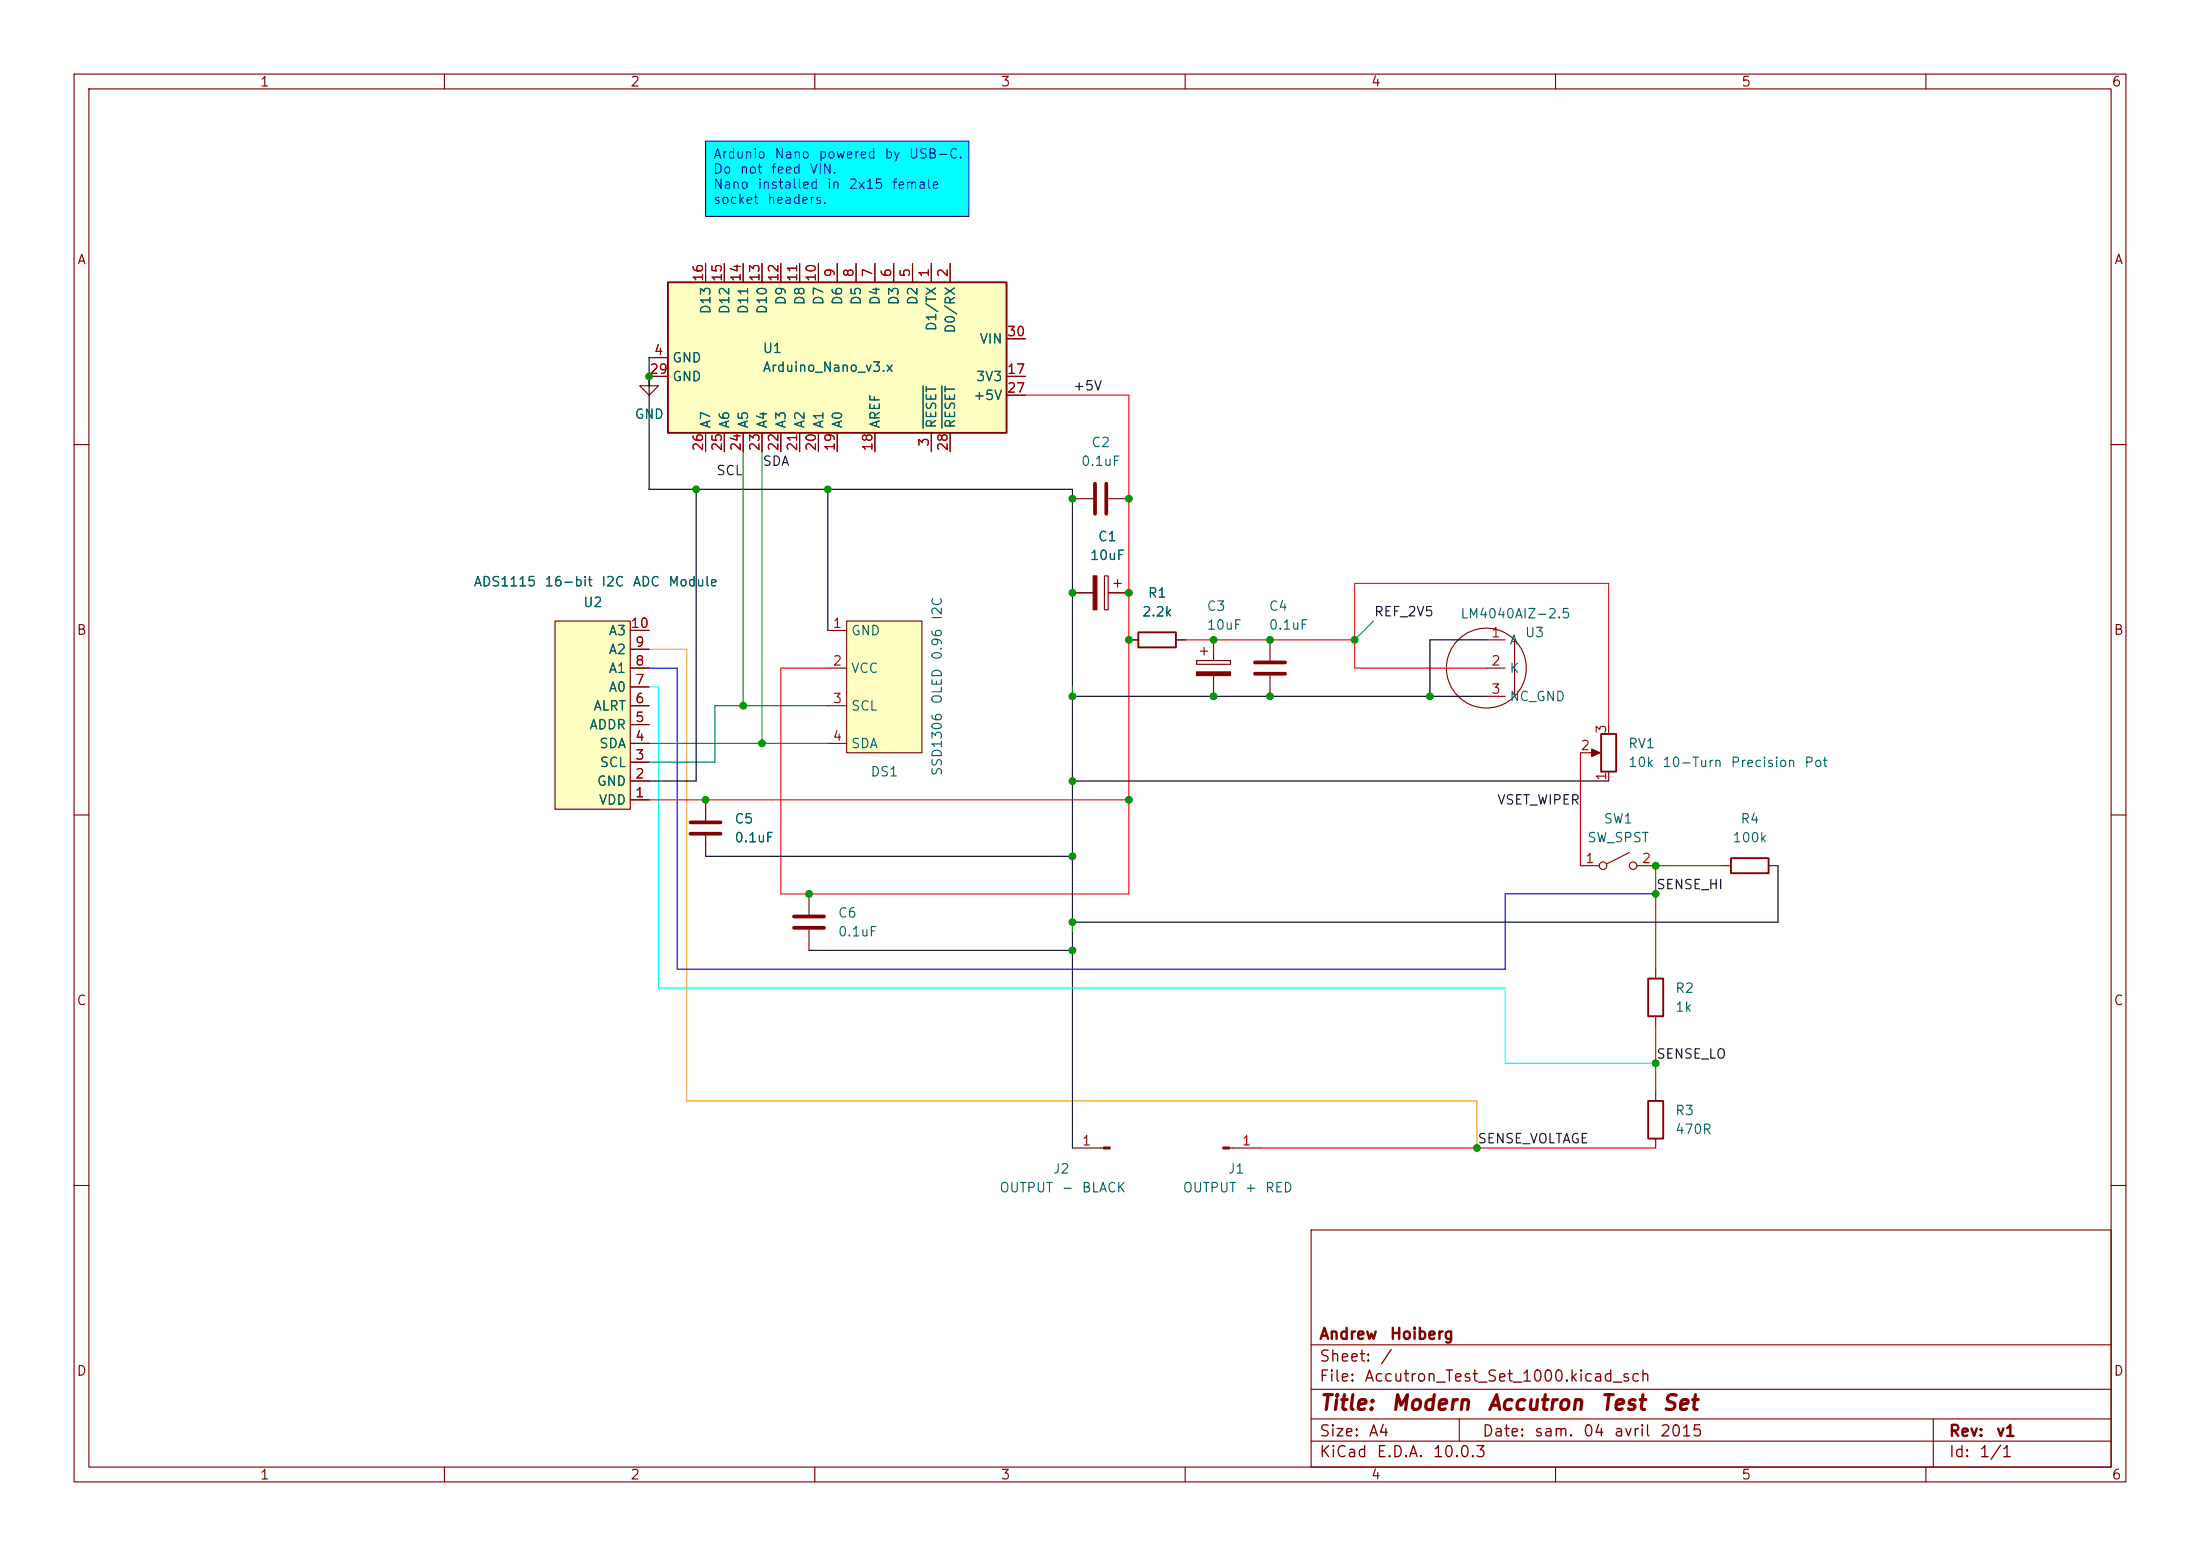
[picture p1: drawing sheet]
<svg xmlns="http://www.w3.org/2000/svg" width="297mm" height="210mm" viewBox="0 0 297 210" stroke-linecap="round" stroke-linejoin="round" font-family="sans-serif">
<g fill="none" stroke="#840000" stroke-width=".15">
<path d="M10 10h277v190h-277zM12 12h273v186h-273zM60 10v2M110 10v2M160 10v2M210 10v2M260 10v2M10 60h2M285 60h2M10 110h2M285 110h2M10 160h2"/>
<path d="M177 166h108v32h-108zM285 160h2M60 198v2M110 198v2M160 198v2M177 194.5h108M177 191.5h108M177 187.5h108M177 181.5h108M197 191.5v3M210 198v2M260 198v2"/>
<path d="M261 191.5v6.5"/>
</g>
<path d="M95.2 19.1h35.6v10.1h-35.6z" fill="#0ff"/>
<path d="M147.8 65.3v4M149.4 65.3v4" fill="none" stroke="#840000" stroke-width=".51"/>
<g fill="none" stroke="#840000" stroke-width=".15">
<path d="M144.8 67.3h2.8M149.6 67.3h2.8M152.4 86.4h1.3M158.7 86.4h1.3M200.7 86.4h2.5M200.7 90.2h2.5M200.7 94h2.5M204.5 86.4v7.6"/>
<circle cx="200.7" cy="90.2" r="5.4"/>
</g>
<path d="M153.7 85.3h5v2.1h-5z" fill="none" stroke="#840000" stroke-width=".25"/>
<path d="M90.2 38.1h45.7v20.3h-45.7z" fill="#ffffc2"/>
<path d="M90.2 38.1h45.7v20.3h-45.7zM216.2 99.1h2v5h-2zM233.7 115.8h5.1v2.1h-5.1zM222.5 132.1h2v5.1h-2zM222.5 148.6h2v5.1h-2z" fill="none" stroke="#840000" stroke-width=".25"/>
<g fill="none" stroke="#840000" stroke-width=".15">
<path d="M95.2 35.6v2.5M97.8 35.6v2.5M100.3 35.6v2.5M102.9 35.6v2.5M105.4 35.6v2.5M107.9 35.6v2.5M110.5 35.6v2.5M113 35.6v2.5M115.6 35.6v2.5M118.1 35.6v2.5M120.6 35.6v2.5M123.2 35.6v2.5"/>
<path d="M125.7 35.6v2.5M128.3 35.6v2.5M87.6 50.8v1.3h1.3l-1.3 1.2-1.2-1.2h1.2M87.6 50.8h.1M87.6 48.3h2.6M87.6 50.8h2.6M95.2 58.4v2.6M97.8 58.4v2.6M100.3 58.4v2.6M102.9 58.4v2.6M105.4 58.4v2.6M107.9 58.4v2.6"/>
<path d="M110.5 58.4v2.6M113 58.4v2.6M118.1 58.4v2.6M125.7 58.4v2.6M128.3 58.4v2.6M135.9 50.8h2.5M135.9 53.3h2.5M135.9 45.7h2.5M149.1 77.7h.5v4.6h-.5zM150.4 78.7h1M150.9 78.2v1M144.8 80h2.8"/>
<path d="M149.6 80h2.8M161.5 89.2h4.6v.5h-4.6zM162.1 87.9h1M162.6 87.4v1M163.8 86.4v2.8M163.8 91.2v2.8M171.4 86.4v2.8M171.4 91.2v2.8M217.2 97.8v1.3M95.2 108v2.7M95.2 112.8v2.8M213.4 101.6h2.2"/>
<path d="M213.4 116.8h2.5M217.2 104.1v1.3M220 115.1l-3.1 1.5M221 116.8h2.5M232.4 116.8h1.3M238.8 116.8h1.2M109.2 120.7v2.7M109.2 125.5v2.8M223.5 130.8v1.3M223.5 137.2v1.2M144.8 154.9h4.2M166 154.9h4.2"/>
<path d="M223.5 147.3v1.3M223.5 153.7v1.2"/>
<circle cx="216.4" cy="116.8" r=".51"/>
<circle cx="220.5" cy="116.8" r=".51"/>
</g>
<path d="M124.6 52.1v5.7M127.2 52.1v5.7" fill="none" stroke="#006464" stroke-width=".15"/>
<g fill="#840000" stroke="#840000" stroke-width=".15">
<path d="M149 154.8h.9v.3h-.9z"/>
<path d="M165.1 154.8h.9v.3h-.9z"/>
<path d="M214.9 101.1l1.1 .5-1.1 .5z"/>
<path d="M161.5 90.7h4.6v.5h-4.6z"/>
<path d="M147.6 77.7h.5v4.6h-.5z"/>
</g>
<path d="M169.4 89.4h4.1M169.4 90.9h4.1M93.2 111h4.1M93.2 112.5h4.1M107.2 123.7h4.1M107.2 125.2h4.1" fill="none" stroke="#840000" stroke-width=".51"/>
<path d="M74.9 83.8h10.2v25.4h-10.2z" fill="#ffffc2"/>
<path d="M74.9 83.8h10.2v25.4h-10.2zM85.1 97.8h2.5M85.1 95.3h2.5M85.1 92.7h2.5M85.1 90.2h2.5M85.1 87.6h2.5M85.1 85.1h2.5M85.1 108h2.5M85.1 105.4h2.5M85.1 102.9h2.5M85.1 100.3h2.5" fill="none" stroke="#840000" stroke-width=".15"/>
<path d="M114.3 83.8h10.2v17.8h-10.2z" fill="#ffffc2"/>
<g fill="none" stroke="#840000" stroke-width=".15">
<path d="M95.2 35.6v2.5M97.8 35.6v2.5M100.3 35.6v2.5M102.9 35.6v2.5M105.4 35.6v2.5M107.9 35.6v2.5M110.5 35.6v2.5M113 35.6v2.5M115.6 35.6v2.5M118.1 35.6v2.5M120.6 35.6v2.5M123.2 35.6v2.5"/>
<path d="M125.7 35.6v2.5M128.3 35.6v2.5M87.6 50.8h.1M87.6 48.3h2.6M87.6 50.8h2.6M95.2 58.4v2.6M97.8 58.4v2.6M100.3 58.4v2.6M102.9 58.4v2.6M105.4 58.4v2.6M107.9 58.4v2.6M110.5 58.4v2.6"/>
<path d="M113 58.4v2.6M118.1 58.4v2.6M125.7 58.4v2.6M128.3 58.4v2.6M135.9 50.8h2.5M135.9 53.3h2.5M135.9 45.7h2.5M85.1 85.1h2.5M85.1 90.2h2.5M85.1 95.3h2.5M85.1 97.8h2.5M85.1 92.7h2.5"/>
<path d="M85.1 87.6h2.5M111.8 85.1h2.5M111.8 90.2h2.5M111.8 95.3h2.5M114.3 83.8h10.2v17.8h-10.2zM144.8 80h2.8M149.6 80h2.8M152.4 86.4h1.3M158.7 86.4h1.3M85.1 100.3h2.5M85.1 108h2.5M85.1 105.4h2.5"/>
<path d="M85.1 102.9h2.5M95.2 108v2.7M95.2 112.8v2.8M111.8 100.3h2.5"/>
</g>
<path d="M138.4 53.3h14v67.4h-47v-30.5h6.4M160 86.4h22.9M200.7 90.2h-17.8v-11.5h34.3v19.1M87.6 108h64.8M213.4 101.6v15.2M232.4 116.8h-8.9v14M223.5 138.4v8.9M170.2 154.9h53.3" fill="none" stroke="#f00" stroke-width=".15"/>
<path d="M100.3 61v34.3M102.9 61v39.3M111.8 95.3h-15.3v7.6h-8.9M144.8 92.7v1.3M185.4 83.8l-2.5 2.6M87.6 100.3h24.2M144.8 104.1v1.3M144.8 115.6v1.2M144.8 124.5v1.2" fill="none" stroke="#009600" stroke-width=".15"/>
<path d="M87.6 48.3v17.7h57.2v88.9M94 66v39.4h-6.4M111.8 66v19.1M144.8 94h55.9M200.7 86.4h-7.7v7.6M95.2 115.6h49.6M144.8 105.4h72.4M240 116.8v7.7h-95.2M109.2 128.3h35.6" fill="none" stroke="#000" stroke-width=".15"/>
<path d="M87.6 92.7h1.3v40.7h114.3v10.1h20.3" fill="none" stroke="#0ff" stroke-width=".15"/>
<path d="M87.6 90.2h3.8v40.6h111.8v-10.1h20.3" fill="none" stroke="#00f" stroke-width=".15"/>
<path d="M87.6 87.6h5.1v61h106.7v6.3" fill="none" stroke="#f90" stroke-width=".15"/>
<path d="M95.2 19.1h35.6v10.1h-35.6z" fill="none" stroke="#0000c2" stroke-width=".15"/>
<path d="M124.6 52.1v5.7M127.2 52.1v5.7" fill="none" stroke="#006464" stroke-width=".15"/>
<g fill="#009600" stroke="#009600" stroke-width=".14">
<circle cx="87.6" cy="50.8" r=".46"/>
<circle cx="102.9" cy="100.3" r=".46"/>
<circle cx="100.3" cy="95.3" r=".46"/>
<circle cx="152.4" cy="67.3" r=".46"/>
<circle cx="144.8" cy="67.3" r=".46"/>
<circle cx="94" cy="66" r=".46"/>
<circle cx="163.8" cy="94" r=".46"/>
<circle cx="163.8" cy="86.4" r=".46"/>
<circle cx="171.4" cy="86.4" r=".46"/>
<circle cx="171.4" cy="94" r=".46"/>
<circle cx="144.8" cy="128.3" r=".46"/>
<circle cx="144.8" cy="124.5" r=".46"/>
<circle cx="144.8" cy="105.4" r=".46"/>
<circle cx="152.4" cy="108" r=".46"/>
<circle cx="109.2" cy="120.7" r=".46"/>
<circle cx="95.2" cy="108" r=".46"/>
<circle cx="199.4" cy="154.9" r=".46"/>
<circle cx="193" cy="94" r=".46"/>
<circle cx="223.5" cy="120.7" r=".46"/>
<circle cx="223.5" cy="143.5" r=".46"/>
<circle cx="223.5" cy="116.8" r=".46"/>
<circle cx="182.9" cy="86.4" r=".46"/>
<circle cx="144.8" cy="94" r=".46"/>
<circle cx="144.8" cy="115.6" r=".46"/>
<circle cx="152.4" cy="86.4" r=".46"/>
<circle cx="111.8" cy="66" r=".46"/>
<circle cx="144.8" cy="80" r=".46"/>
<circle cx="152.4" cy="80" r=".46"/>
</g>
<g font-size="2" fill="#840000">
<text x="178" y="190.8">Title:</text>
<text x="187.7" y="190.8">Modern</text>
<text x="200.7" y="190.8">Accutron</text>
<text x="215.9" y="190.8">Test</text>
<text x="224.3" y="190.8">Set</text>
</g>
<g font-size="1.5" fill="#840000">
<text x="178" y="184.2">Sheet:</text>
<text x="178" y="181.2">Andrew</text>
<text x="186.2" y="184.2">/</text>
<text x="187.5" y="181.2">Hoiberg</text>
<text x="178" y="186.9">File:</text>
<text x="184.1" y="186.9">Accutron_Test_Set_1000.kicad_sch</text>
<text x="178" y="197.1">KiCad</text>
<text x="178" y="194.3">Size:</text>
<text x="184.7" y="194.3">A4</text>
<text x="185.7" y="197.1">E.D.A.</text>
<text x="193.3" y="197.1">10.0.3</text>
<text x="200" y="194.3">Date:</text>
<text x="207" y="194.3">sam.</text>
<text x="213.6" y="194.3">04</text>
<text x="217.8" y="194.3">avril</text>
<text x="224" y="194.3">2015</text>
<text x="263" y="194.3">Rev:</text>
<text x="263" y="197.1">Id:</text>
<text x="267.1" y="197.1">1/1</text>
<text x="269.4" y="194.3">v1</text>
</g>
<g font-size="1.3" fill="#840000">
<text x="35" y="12">1</text>
<text x="85" y="12">2</text>
<text x="135" y="12">3</text>
<text x="185" y="12">4</text>
<text x="235" y="12">5</text>
<text x="285" y="12">6</text>
<text x="10.3" y="36">A</text>
<text x="285.3" y="36">A</text>
<text x="10.3" y="86">B</text>
<text x="285.3" y="86">B</text>
<text x="10.3" y="136">C</text>
<text x="285.3" y="136">C</text>
<text x="10.3" y="186">D</text>
<text x="285.3" y="186">D</text>
<text x="35" y="200">1</text>
<text x="85" y="200">2</text>
<text x="135" y="200">3</text>
<text x="185" y="200">4</text>
<text x="235" y="200">5</text>
<text x="285" y="200">6</text>
</g>
<g font-size="1.3" fill="#0000c2">
<text x="96.2" y="21.7">Ardunio</text>
<text x="96.2" y="23.8">Do</text>
<text x="99.8" y="23.8">not</text>
<text x="104" y="23.8">feed</text>
<text x="104.4" y="21.7">Nano</text>
<text x="109.2" y="23.8">VIN.</text>
<text x="110.4" y="21.7">powered</text>
<text x="119.3" y="21.7">by</text>
<text x="122.6" y="21.7">USB-C.</text>
<text x="96.2" y="25.8">Nano</text>
<text x="96.2" y="27.9">socket</text>
<text x="102.2" y="25.8">installed</text>
<text x="103.5" y="27.9">headers.</text>
<text x="111.5" y="25.8">in</text>
<text x="114.5" y="25.8">2x15</text>
<text x="120.3" y="25.8">female</text>
</g>
<g font-size="1.3" fill="#a90000">
<text x="95.2" y="38.1" transform="rotate(-90 95.2 38.1)">16</text>
<text x="97.8" y="38.1" transform="rotate(-90 97.8 38.1)">15</text>
<text x="100.3" y="38.1" transform="rotate(-90 100.3 38.1)">14</text>
<text x="102.8" y="38.1" transform="rotate(-90 102.8 38.1)">13</text>
<text x="105.4" y="38.1" transform="rotate(-90 105.4 38.1)">12</text>
<text x="107.9" y="38.1" transform="rotate(-90 107.9 38.1)">11</text>
<text x="110.5" y="38.1" transform="rotate(-90 110.5 38.1)">10</text>
<text x="113" y="37.5" transform="rotate(-90 113 37.5)">9</text>
<text x="115.5" y="37.5" transform="rotate(-90 115.5 37.5)">8</text>
<text x="118.1" y="37.5" transform="rotate(-90 118.1 37.5)">7</text>
<text x="120.6" y="37.5" transform="rotate(-90 120.6 37.5)">6</text>
<text x="123.2" y="37.5" transform="rotate(-90 123.2 37.5)">5</text>
<text x="125.7" y="37.5" transform="rotate(-90 125.7 37.5)">1</text>
<text x="128.2" y="37.5" transform="rotate(-90 128.2 37.5)">2</text>
<text x="135.8" y="45.7">30</text>
<text x="87.6" y="50.8">29</text>
<text x="88.2" y="48.2">4</text>
<text x="135.8" y="50.8">17</text>
<text x="135.8" y="53.3">27</text>
<text x="95.2" y="61" transform="rotate(-90 95.2 61)">26</text>
<text x="97.8" y="61" transform="rotate(-90 97.8 61)">25</text>
<text x="100.3" y="61" transform="rotate(-90 100.3 61)">24</text>
<text x="102.8" y="61" transform="rotate(-90 102.8 61)">23</text>
<text x="105.4" y="61" transform="rotate(-90 105.4 61)">22</text>
<text x="107.9" y="61" transform="rotate(-90 107.9 61)">21</text>
<text x="110.5" y="61" transform="rotate(-90 110.5 61)">20</text>
<text x="113" y="61" transform="rotate(-90 113 61)">19</text>
<text x="118.1" y="61" transform="rotate(-90 118.1 61)">18</text>
<text x="125.7" y="60.4" transform="rotate(-90 125.7 60.4)">3</text>
<text x="128.2" y="61" transform="rotate(-90 128.2 61)">28</text>
<text x="85" y="85.1">10</text>
<text x="85.7" y="87.6">9</text>
<text x="112.3" y="85.1">1</text>
<text x="201.2" y="86.3">1</text>
<text x="85.7" y="95.2">6</text>
<text x="85.7" y="92.7">7</text>
<text x="85.7" y="90.1">8</text>
<text x="112.3" y="90.1">2</text>
<text x="112.3" y="95.2">3</text>
<text x="201.2" y="90.1">2</text>
<text x="201.2" y="94">3</text>
<text x="85.7" y="100.3">4</text>
<text x="85.7" y="97.8">5</text>
<text x="112.3" y="100.3">4</text>
<text x="213.3" y="101.6">2</text>
<text x="217.1" y="99.1" transform="rotate(-90 217.1 99.1)">3</text>
<text x="85.7" y="107.9">1</text>
<text x="85.7" y="105.4">2</text>
<text x="85.7" y="102.8">3</text>
<text x="217.1" y="105.5" transform="rotate(-90 217.1 105.5)">1</text>
<text x="213.9" y="116.8">1</text>
<text x="221.5" y="116.8">2</text>
<text x="146" y="154.9">1</text>
<text x="167.6" y="154.9">1</text>
</g>
<g font-size="1.3" fill="#006464">
<text x="106.4" y="41.3" transform="rotate(-90 106.4 41.3)">D9</text>
<text x="108.9" y="41.3" transform="rotate(-90 108.9 41.3)">D8</text>
<text x="111.5" y="41.3" transform="rotate(-90 111.5 41.3)">D7</text>
<text x="114" y="41.3" transform="rotate(-90 114 41.3)">D6</text>
<text x="116.5" y="41.3" transform="rotate(-90 116.5 41.3)">D5</text>
<text x="119.1" y="41.3" transform="rotate(-90 119.1 41.3)">D4</text>
<text x="121.6" y="41.3" transform="rotate(-90 121.6 41.3)">D3</text>
<text x="124.2" y="41.3" transform="rotate(-90 124.2 41.3)">D2</text>
<text x="96.2" y="42.5" transform="rotate(-90 96.2 42.5)">D13</text>
<text x="98.8" y="42.5" transform="rotate(-90 98.8 42.5)">D12</text>
<text x="101.3" y="42.5" transform="rotate(-90 101.3 42.5)">D11</text>
<text x="102.9" y="48">U1</text>
<text x="103.8" y="42.5" transform="rotate(-90 103.8 42.5)">D10</text>
<text x="126.7" y="44.8" transform="rotate(-90 126.7 44.8)">D1/TX</text>
<text x="129.2" y="45.1" transform="rotate(-90 129.2 45.1)">D0/RX</text>
<text x="132.2" y="46.7">VIN</text>
<text x="90.7" y="49.2">GND</text>
<text x="90.7" y="51.8">GND</text>
<text x="102.9" y="50.5">Arduino_Nano_v3.x</text>
<text x="131.7" y="51.8">3V3</text>
<text x="85.6" y="56.9">GND</text>
<text x="96.2" y="57.9" transform="rotate(-90 96.2 57.9)">A7</text>
<text x="98.8" y="57.9" transform="rotate(-90 98.8 57.9)">A6</text>
<text x="101.3" y="57.9" transform="rotate(-90 101.3 57.9)">A5</text>
<text x="103.8" y="57.9" transform="rotate(-90 103.8 57.9)">A4</text>
<text x="106.4" y="57.9" transform="rotate(-90 106.4 57.9)">A3</text>
<text x="108.9" y="57.9" transform="rotate(-90 108.9 57.9)">A2</text>
<text x="111.5" y="57.9" transform="rotate(-90 111.5 57.9)">A1</text>
<text x="114" y="57.9" transform="rotate(-90 114 57.9)">A0</text>
<text x="119.1" y="57.9" transform="rotate(-90 119.1 57.9)">AREF</text>
<text x="126.7" y="57.9" transform="rotate(-90 126.7 57.9)">RESET</text>
<text x="129.2" y="57.9" transform="rotate(-90 129.2 57.9)">RESET</text>
<text x="131.3" y="54.3">+5V</text>
<text x="145.9" y="63.2">0.1uF</text>
<text x="147.2" y="60.7">C2</text>
<text x="147" y="75.9">10uF</text>
<text x="148.1" y="73.4">C1</text>
<text x="63.9" y="79.5">ADS1115</text>
<text x="73.4" y="79.5">16-bit</text>
<text x="78.6" y="82.3">U2</text>
<text x="81.1" y="79.5">I2C</text>
<text x="85.3" y="79.5">ADC</text>
<text x="90.1" y="79.5">Module</text>
<text x="127.5" y="83.8" transform="rotate(-90 127.5 83.8)">I2C</text>
<text x="154.1" y="83.5">2.2k</text>
<text x="154.9" y="81">R1</text>
<text x="162.8" y="82.8">C3</text>
<text x="171.2" y="82.8">C4</text>
<text x="197.1" y="83.8">LM4040AIZ-2.5</text>
<text x="82.1" y="88.6">A2</text>
<text x="82.1" y="86.1">A3</text>
<text x="114.8" y="86.1">GND</text>
<text x="127.5" y="89.2" transform="rotate(-90 127.5 89.2)">0.96</text>
<text x="162.8" y="85.3">10uF</text>
<text x="171.2" y="85.3">0.1uF</text>
<text x="203.7" y="87.3">A</text>
<text x="205.8" y="86.3">U3</text>
<text x="82.1" y="93.7">A0</text>
<text x="82.1" y="91.1">A1</text>
<text x="114.8" y="91.1">VCC</text>
<text x="127.5" y="95.1" transform="rotate(-90 127.5 95.1)">OLED</text>
<text x="203.7" y="91.1">K</text>
<text x="203.7" y="95">NC_GND</text>
<text x="79.5" y="98.8">ADDR</text>
<text x="80" y="96.2">ALRT</text>
<text x="80.8" y="101.3">SDA</text>
<text x="114.8" y="96.2">SCL</text>
<text x="114.8" y="101.3">SDA</text>
<text x="219.7" y="101.3">RV1</text>
<text x="80.5" y="106.4">GND</text>
<text x="80.9" y="103.8">SCL</text>
<text x="117.4" y="105.1">DS1</text>
<text x="127.5" y="104.8" transform="rotate(-90 127.5 104.8)">SSD1306</text>
<text x="219.7" y="103.8">10k</text>
<text x="224.3" y="103.8">10-Turn</text>
<text x="233.6" y="103.8">Precision</text>
<text x="243.5" y="103.8">Pot</text>
<text x="80.8" y="108.9">VDD</text>
<text x="99.1" y="111.5">C5</text>
<text x="216.4" y="111.5">SW1</text>
<text x="234.9" y="111.5">R4</text>
<text x="99.1" y="114">0.1uF</text>
<text x="214.2" y="114">SW_SPST</text>
<text x="233.8" y="114">100k</text>
<text x="113" y="124.2">C6</text>
<text x="113" y="126.7">0.1uF</text>
<text x="226.1" y="134.3">R2</text>
<text x="226.1" y="136.9">1k</text>
<text x="226.1" y="150.8">R3</text>
<text x="226.1" y="153.4">470R</text>
<text x="134.8" y="161.2">OUTPUT</text>
<text x="142.1" y="158.7">J2</text>
<text x="143.2" y="161.2">-</text>
<text x="145.9" y="161.2">BLACK</text>
<text x="159.6" y="161.2">OUTPUT</text>
<text x="165.7" y="158.7">J1</text>
<text x="167.9" y="161.2">+</text>
<text x="170.7" y="161.2">RED</text>
</g>
<g font-size="1.3" fill="#0f0f0f">
<text x="144.8" y="53">+5V</text>
<text x="96.6" y="64.5">SCL</text>
<text x="102.9" y="63.2">SDA</text>
<text x="185.4" y="83.5">REF_2V5</text>
<text x="202" y="108.9">VSET_WIPER</text>
<text x="223.5" y="120.3">SENSE_HI</text>
<text x="223.5" y="143.2">SENSE_LO</text>
<text x="199.4" y="154.6">SENSE_VOLTAGE</text>
</g>
</svg>
